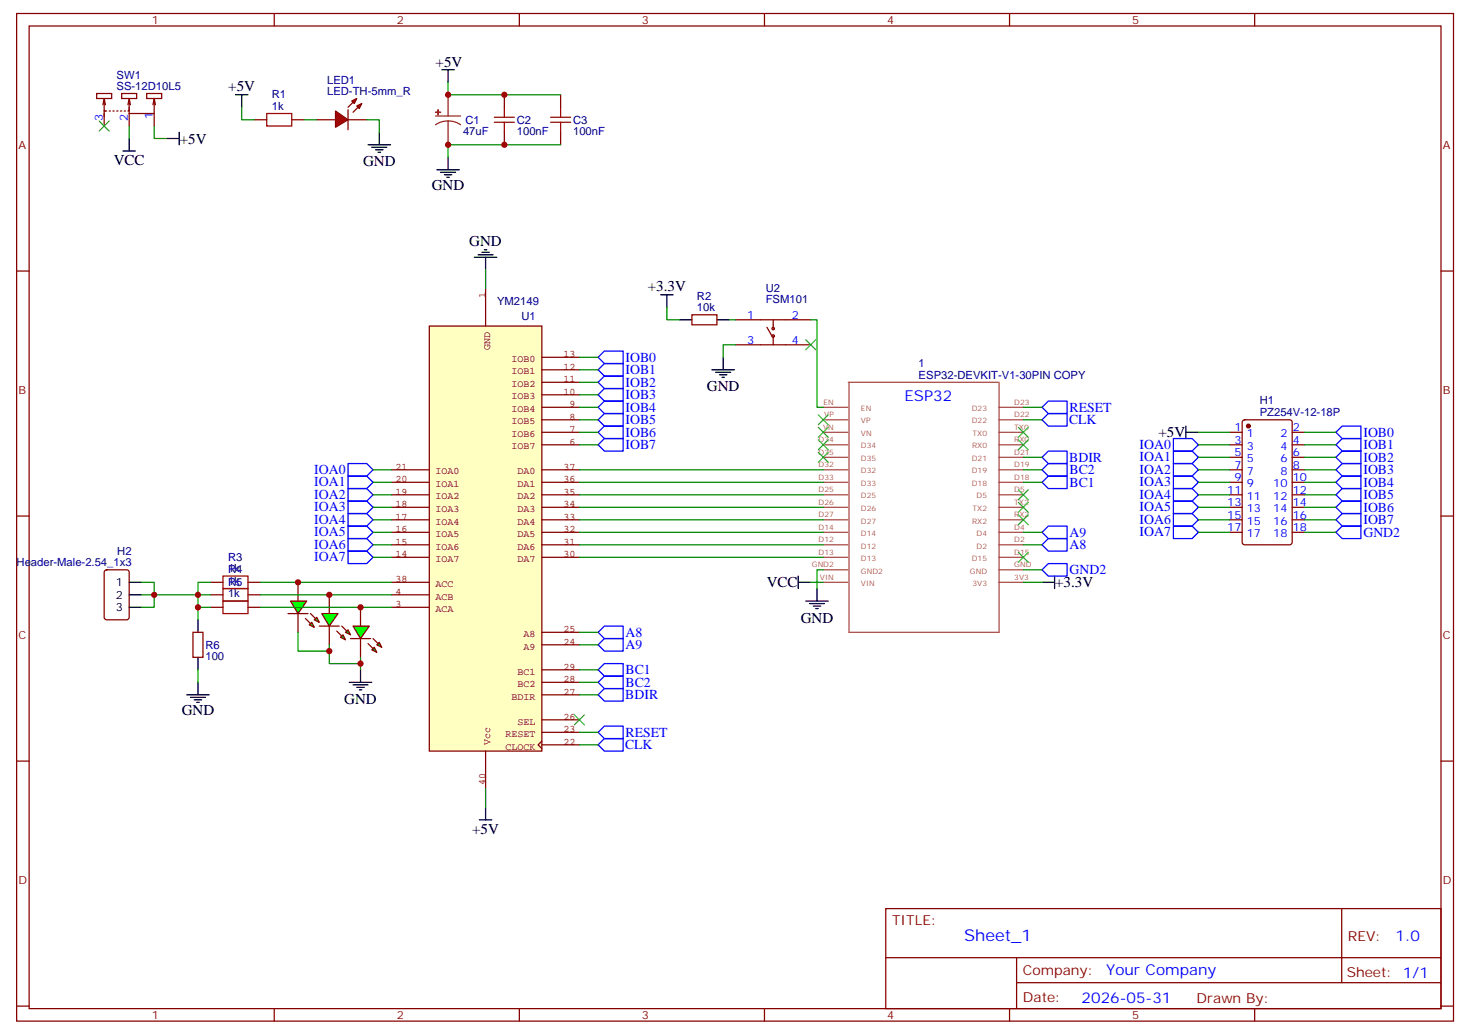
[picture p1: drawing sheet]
<svg xmlns="http://www.w3.org/2000/svg" width="414mm" height="292mm" viewBox="0 0 414 292" stroke-linecap="round" stroke-linejoin="round" font-family="sans-serif">
<g fill="none" stroke="#870000" stroke-width=".35">
<path d="M4.7 3.8h405.3v284.3h-405.3zM8.2 7.3h398.3v277.3h-398.3zM77.4 3.8v3.5M146.5 3.8v3.5M215.7 3.8v3.5M284.8 3.8v3.5M353.9 3.8v3.5M4.7 76.5h3.5M406.5 76.5h3.5M4.7 145.6h3.5M406.5 145.6h3.5M4.7 214.8h3.5"/>
<path d="M406.5 214.8h3.5M249.9 256.4h156.6v28.2h-156.6zM378.5 256.4v20.9M249.9 270.2h156.5M286.8 277.3h119.6M286.8 270.2v14.2M4.7 283.9h3.5M77.4 284.6v3.5M146.5 284.6v3.5M215.7 284.6v3.5M284.8 284.6v3.5M353.9 284.6v3.5"/>
<path d="M406.5 283.9h3.5"/>
</g>
<g fill="none" stroke="#a64a4a" stroke-width=".35">
<path d="M232.2 118.5h7M232.2 114.9h7M239.3 107.9h42.3M239.5 107.9v70.5h42.3v-70.5M281.7 118.5h7M281.7 114.9h7M232.2 139.6h7M232.2 136.1h7M232.2 132.6h7M232.2 129h7M232.2 125.5h7M232.2 122h7"/>
<path d="M281.7 139.6h7M281.7 136.1h7M281.7 132.6h7M281.7 129h7M281.7 125.5h7M281.7 122h7M232.2 157.3h7M232.2 153.7h7M232.2 150.2h7M232.2 146.7h7M232.2 143.2h7M281.7 157.3h7"/>
<path d="M281.7 153.7h7M281.7 150.2h7M281.7 146.7h7M281.7 143.2h7M232.2 164.3h7M232.2 160.8h7M281.7 164.3h7M281.7 160.8h7"/>
</g>
<path d="M121.1 92h31.8v119.9h-31.8z" fill="#ffffc2" stroke="#850000" stroke-width=".35"/>
<g fill="none" stroke="#850000" stroke-width=".35">
<path d="M137 81.4v10.6M152.9 118.5h10.5M152.9 114.9h10.5M152.9 111.4h10.5M152.9 107.9h10.5M152.9 104.4h10.5M152.9 100.8h10.5M110.5 139.6h10.6M110.5 136.1h10.6M110.5 132.6h10.6M152.9 139.6h10.5M152.9 136.1h10.5"/>
<path d="M152.9 132.6h10.5M152.9 125.5h10.5M152.9 122h10.5M110.5 157.3h10.6M110.5 153.7h10.6M110.5 150.2h10.6M110.5 146.7h10.6M110.5 143.2h10.6M152.9 157.3h10.5M152.9 153.7h10.5M152.9 150.2h10.5M152.9 146.7h10.5"/>
<path d="M152.9 143.2h10.5M110.5 171.4h10.6M110.5 167.9h10.6M110.5 164.3h10.6M152.9 178.4h10.5M152.9 196.1h10.5M152.9 192.5h10.5M152.9 189h10.5M152.9 182h10.5M137 211.9v10.6M152.9 209.1l-1.1 1.1 1.1 1M152.9 210.2h10.5"/>
<path d="M152.9 206.7h10.5M152.9 203.1h10.5"/>
</g>
<g fill="none" stroke="#870000" stroke-width=".35">
<path d="M27.3 26.4h4.2v1.4h-4.2zM29 29.6l.4-1.8 .3 1.8M29.4 28.5v2.8h.7M29.4 31.2v4.4M30.8 31.3h.4M31.9 31.3h.3M32.9 31.3h.4M34 31.3h.3M34.3 26.4h4.3v1.4h-4.3zM35 31.3h.4M36.1 29.6l.3-1.8 .4 1.8M36.4 28.5v2.8h-.3"/>
<path d="M36.4 30.3v5.3M41.4 26.4h4.2v1.4h-4.2zM43.5 27.8v4.2h-7.1M43.5 27.8l.4 1.8M43.5 27.8l-.4 1.8M43.5 32v3.6"/>
</g>
<g fill="none" stroke="#000" stroke-width=".35">
<path d="M36.4 39.1v3.5M47 39.1h3.6M50.6 37.3v3.6M34.7 42.6h3.5M133.8 72.6h6.4M134.9 71.9h4.2M135.9 71.2h2.1M136.6 70.5h.7M137 72.6v3.5M225.2 164.3h3.5M225.2 162.6v3.5M227.3 169.6h6.3"/>
<path d="M228.4 170.3h4.2M229.4 171h2.1M230.1 171.7h.7M230.5 166.1v3.5M135.2 231.4h3.5M137 227.8v3.6"/>
</g>
<g fill="none" stroke="#008700" stroke-width=".35">
<path d="M36.4 35.6v3.5M43.5 35.6v3.5h3.5M137 76.1v5.3M288.7 118.5h5.3M288.7 129h5.3M288.7 132.6h5.3M288.7 136.1h5.3M228.7 164.3h3.5M232.2 160.8h-1.7v5.3M163.4 189h5.3M163.4 192.5h5.3M163.4 196.1h5.3"/>
<path d="M163.4 210.2h5.3M137 222.5v5.3"/>
</g>
<path d="M294 118.5l1.7-1.8h5.3v3.5h-5.3zM294 136.1l1.7-1.8h5.3v3.6h-5.3zM294 132.6l1.7-1.8h5.3v3.5h-5.3zM294 129l1.7-1.7h5.3v3.5h-5.3zM168.7 189l1.8-1.7h5.3v3.5h-5.3zM168.7 192.5l1.8-1.7h5.3v3.5h-5.3zM168.7 196.1l1.8-1.8h5.3v3.5h-5.3zM168.7 210.2l1.8-1.8h5.3v3.5h-5.3z" fill="none" stroke="#00f" stroke-width=".35"/>
<path d="M162 201.7l2.9 2.8M164.9 201.7l-2.9 2.8" fill="none" stroke="#3c3" stroke-width=".35"/>
<g fill="#f00" stroke="#870000" stroke-width=".35">
<path d="M94.7 31.3l3.5 2.5-3.5 2.1z"/>
<path d="M98.2 31v5.6z"/>
</g>
<g fill="#870000" stroke="#870000" stroke-width=".35">
<path d="M98.2 30.3l1.4-1.4z"/>
<path d="M99.6 31.7l1.4-1.4z"/>
</g>
<g fill="#f00" stroke="#870000" stroke-width=".35">
<path d="M99.2 28.5l1.4-.7-.7 1.4z"/>
<path d="M100.6 29.9l1.5-.7-.7 1.4z"/>
</g>
<g fill="none" stroke="#870000" stroke-width=".35">
<path d="M71.7 33.8h3.5M82.3 33.8h3.5M89.4 33.8h5.3M98.2 33.8h5.3M142.3 26.7v3.6M142.3 37.3v3.6M158.2 26.7v3.6M158.2 37.3v3.6M195.2 88.8h7v2.9h-7zM207.5 90.2h21.2M207.5 97.3h21.2M216.4 92.4l1.4 2.4"/>
<path d="M218.1 90.2v2.5M218.1 94.8v2.5M29.6 161l.5-.2h5.6l.7 .4v13l-.4 .7h-5.9l-.7-.5v-12.9zM84.1 164.3v5.3M84.1 173.1v5.3"/>
<circle cx="218.1" cy="92.7" r=".35"/>
<circle cx="218.1" cy="94.8" r=".35"/>
</g>
<g fill="none" stroke="#000" stroke-width=".35">
<path d="M124.6 19.7h3.6M126.4 19.7v3.5M66.4 26.7h3.6M68.2 26.7v3.6M107 37.3v3.6M103.8 40.9h6.4M104.9 41.6h4.2M105.9 42.3h2.2M106.6 43h.8M123.2 47.9h6.4M124.3 48.6h4.2M125.3 49.3h2.2"/>
<path d="M126 50h.8M126.4 44.4v3.5M186.4 83.2h3.5M188.1 83.2v3.5M191.7 90.2h3.5M202.2 90.2h3.6M200.8 104.4h6.4M201.9 105.1h4.2M203 105.8h2.1M203.7 106.5h.7M204 100.8v3.6M334.5 122h3.6"/>
<path d="M334.5 120.2v3.6M36.4 164.3h3.6M36.4 171.4h3.6M36.4 167.9h3.6M294 164.3h3.5M297.5 162.6v3.5"/>
</g>
<g fill="none" stroke="#008700" stroke-width=".35">
<path d="M68.2 30.3v3.5h3.5M85.8 33.8h3.6M103.5 33.8h3.5v3.5M126.4 23.2v3.5h31.8M158.2 40.9h-31.8v3.5M188.1 86.7v3.5h3.6M205.8 90.2h1.7M207.5 97.3h-3.5v3.5M228.7 90.2h1.8v24.7h1.7M163.4 132.6h68.8M163.4 136.1h68.8M163.4 139.6h68.8"/>
<path d="M163.4 150.2h68.8M163.4 153.7h68.8M163.4 143.2h68.8M163.4 146.7h68.8M163.4 157.3h68.8M288.7 150.2h5.3M288.7 153.7h5.3M163.4 178.4h5.3M288.7 164.3h5.3M288.7 160.8h5.3M163.4 182h5.3M163.4 206.7h5.3"/>
</g>
<path d="M294 153.7l1.7-1.7h5.3v3.5h-5.3zM294 150.2l1.7-1.8h5.3v3.6h-5.3zM378.6 148.4h5.3v3.6h-5.3l-1.7-1.8zM168.7 178.4l1.8-1.7h5.3v3.5h-5.3zM294 160.8l1.7-1.8h5.3v3.6h-5.3zM168.7 182l1.8-1.8h5.3v3.5h-5.3zM168.7 206.7l1.8-1.8h5.3v3.5h-5.3z" fill="none" stroke="#00f" stroke-width=".35"/>
<path d="M122.9 32.7h7M126.4 34.1l1.9 .3 1.6 .8M126.4 34.1l-1.9 .3-1.6 .8M126.4 26.7v6M126.4 34.1v6.8" fill="none" stroke="#8c2424" stroke-width=".35"/>
<g fill="#8c2424" stroke="#8c2424" stroke-width=".35">
<path d="M122.9 31.7h1.4z"/>
<path d="M123.6 31v1.4z"/>
</g>
<path d="M75.2 32h7.1v3.6h-7.1zM139.5 34.5h5.6M139.5 33.1h5.6M142.3 30.3v2.8M142.3 34.5v2.8M155.3 34.5h5.7M155.3 33.1h5.7M158.2 30.3v2.8M158.2 34.5v2.8" fill="none" stroke="#a10000" stroke-width=".35"/>
<path d="M28 34.1l2.8 2.9M30.8 34.1l-2.8 2.9M227.3 95.9l2.8 2.8M230.1 95.9l-2.8 2.8" fill="none" stroke="#3c3" stroke-width=".35"/>
<g fill="#0f0" stroke="#870000" stroke-width=".35">
<path d="M87.2 176.3l.7-.7 .8 1.4z"/>
<path d="M88.7 174.9l.7-.7 .7 1.4z"/>
</g>
<g fill="#870000" stroke="#870000" stroke-width=".35">
<path d="M86.2 174.6l1.4 1.4z"/>
<path d="M87.6 173.1l1.4 1.5z"/>
</g>
<path d="M81.2 173.1h5.7z" fill="#f00" stroke="#870000" stroke-width=".35"/>
<path d="M82 169.6h4.5l-2.4 3.5z" fill="#0f0" stroke="#870000" stroke-width=".35"/>
<path d="M92.9 167.9v5.2M92.9 176.7v5.3" fill="none" stroke="#870000" stroke-width=".35"/>
<g fill="#0f0" stroke="#870000" stroke-width=".35">
<path d="M96.1 179.8l.7-.7 .7 1.5z"/>
<path d="M97.5 178.4l.7-.7 .7 1.4z"/>
</g>
<g fill="#870000" stroke="#870000" stroke-width=".35">
<path d="M95 178.1l1.4 1.4z"/>
<path d="M96.4 176.7l1.4 1.4z"/>
</g>
<path d="M90.1 176.7h5.6z" fill="#f00" stroke="#870000" stroke-width=".35"/>
<path d="M90.8 173.1h4.6l-2.5 3.6z" fill="#0f0" stroke="#870000" stroke-width=".35"/>
<path d="M101.7 171.4v5.3M101.7 180.2v5.3" fill="none" stroke="#870000" stroke-width=".35"/>
<g fill="#0f0" stroke="#870000" stroke-width=".35">
<path d="M104.9 183.4l.7-.7 .7 1.4z"/>
<path d="M106.3 182l.7-.7 .7 1.4z"/>
</g>
<g fill="#870000" stroke="#870000" stroke-width=".35">
<path d="M103.8 181.6l1.4 1.4z"/>
<path d="M105.2 180.2l1.4 1.4z"/>
</g>
<path d="M98.9 180.2h5.6z" fill="#f00" stroke="#870000" stroke-width=".35"/>
<path d="M99.6 176.7h4.6l-2.5 3.5z" fill="#0f0" stroke="#870000" stroke-width=".35"/>
<path d="M55.8 174.9v3.5M52.7 196.1h6.3M53.7 196.8h4.3M54.8 197.5h2.1M55.5 198.2h.7M55.8 185.5v3.5M55.8 192.5v3.6M98.5 192.5h6.4M99.6 193.3h4.2M100.6 194h2.2M101.4 194.7h.7M101.7 189v3.5" fill="none" stroke="#000" stroke-width=".35"/>
<g fill="none" stroke="#008700" stroke-width=".35">
<path d="M163.4 100.8h5.3M163.4 104.4h5.3M163.4 107.9h5.3M163.4 111.4h5.3M163.4 114.9h5.3M163.4 118.5h5.3M288.7 114.9h5.3M105.2 132.6h5.3M105.2 136.1h5.3M105.2 139.6h5.3M163.4 122h5.3M163.4 125.5h5.3"/>
<path d="M338.1 122h8.8M338.1 125.5h8.8M338.1 132.6h8.8M338.1 136.1h8.8M338.1 139.6h8.8M338.1 129h8.8M368.1 122h8.8M368.1 125.5h8.8M368.1 132.6h8.8M368.1 136.1h8.8M368.1 139.6h8.8M368.1 129h8.8"/>
<path d="M105.2 150.2h5.3M105.2 143.2h5.3M105.2 146.7h5.3M105.2 153.7h5.3M105.2 157.3h5.3M338.1 150.2h8.8M338.1 143.2h8.8M338.1 146.7h8.8M368.1 150.2h8.8M368.1 143.2h8.8M368.1 146.7h8.8M40 164.3h3.5v7.1h-3.5"/>
<path d="M59.4 171.4h-3.6v3.5M59.4 167.9h-3.6v3.5M59.4 164.3h-3.6v3.6h-15.8M73.5 164.3h37M73.5 167.9h37M73.5 171.4h37M84.1 178.4v5.3h8.8M55.8 189v3.5M92.9 182v5.3h8.8M101.7 185.5v3.5"/>
</g>
<path d="M62.9 162.6h7.1v3.5h-7.1zM62.9 166.1h7.1v3.5h-7.1zM62.9 169.6h7.1v3.5h-7.1z" fill="none" stroke="#a10000" stroke-width=".35"/>
<g fill="none" stroke="#870000" stroke-width=".35">
<path d="M350.6 118.7l.5-.2h12.7l.7 .4v34.1l-.4 .7h-13l-.6-.4-.1-34.1zM346.9 122h3.5M346.9 125.5h3.5M346.9 129h3.5M346.9 132.6h3.5M346.9 139.6h3.5M346.9 136.1h3.5M364.5 122h3.6M364.5 125.5h3.6M364.5 129h3.6M364.5 132.6h3.6M364.5 139.6h3.6"/>
<path d="M364.5 136.1h3.6M346.9 150.2h3.5M346.9 146.7h3.5M346.9 143.2h3.5M364.5 150.2h3.6M364.5 146.7h3.6M364.5 143.2h3.6M54.4 178.4h2.9v7.1h-2.9zM59.4 164.3h3.5M59.4 167.9h3.5M59.4 171.4h3.5M70 164.3h3.5"/>
<path d="M70 167.9h3.5M70 171.4h3.5"/>
</g>
<circle cx="352.2" cy="120.2" r=".53" fill="#870000" stroke="#870000" stroke-width=".35"/>
<g fill="none" stroke="#00f" stroke-width=".35">
<path d="M168.7 100.8l1.8-1.7h5.3v3.5h-5.3zM168.7 104.4l1.8-1.8h5.3v3.5h-5.3zM168.7 107.9l1.8-1.8h5.3v3.5h-5.3zM168.7 111.4l1.8-1.8h5.3v3.6h-5.3zM168.7 114.9l1.8-1.7h5.3v3.5h-5.3zM168.7 118.5l1.8-1.8h5.3v3.5h-5.3zM294 114.9l1.7-1.7h5.3v3.5h-5.3zM98.2 130.8h5.3l1.7 1.8-1.7 1.7h-5.3zM98.2 134.3h5.3l1.7 1.8-1.7 1.8h-5.3zM98.2 137.9h5.3l1.7 1.7-1.7 1.8h-5.3zM168.7 122l1.8-1.8h5.3v3.6h-5.3zM168.7 125.5l1.8-1.7h5.3v3.5h-5.3z"/>
<path d="M331 123.8h5.3l1.8 1.7-1.8 1.8h-5.3zM331 127.3h5.3l1.8 1.7-1.8 1.8h-5.3zM331 130.8h5.3l1.8 1.8-1.8 1.7h-5.3zM331 134.3h5.3l1.8 1.8-1.8 1.8h-5.3zM331 137.9h5.3l1.8 1.7-1.8 1.8h-5.3zM376.9 139.6l1.7-1.7h5.3v3.5h-5.3zM376.9 136.1l1.7-1.8h5.3v3.6h-5.3zM376.9 132.6l1.7-1.8h5.3v3.5h-5.3zM376.9 129l1.7-1.7h5.3v3.5h-5.3zM376.9 125.5l1.7-1.7h5.3v3.5h-5.3zM376.9 122l1.7-1.8h5.3v3.6h-5.3zM98.2 141.4h5.3l1.7 1.8-1.7 1.7h-5.3z"/>
<path d="M98.2 144.9h5.3l1.7 1.8-1.7 1.7h-5.3zM98.2 148.4h5.3l1.7 1.8-1.7 1.8h-5.3zM98.2 152h5.3l1.7 1.7-1.7 1.8h-5.3zM98.2 155.5h5.3l1.7 1.8-1.7 1.7h-5.3zM331 141.4h5.3l1.8 1.8-1.8 1.7h-5.3zM331 144.9h5.3l1.8 1.8-1.8 1.7h-5.3zM331 148.4h5.3l1.8 1.8-1.8 1.8h-5.3zM376.9 146.7l1.7-1.8h5.3v3.5h-5.3zM376.9 143.2l1.7-1.8h5.3v3.5h-5.3z"/>
</g>
<g fill="none" stroke="#3c3" stroke-width=".35">
<path d="M230.8 117.1l2.8 2.8M233.6 117.1l-2.8 2.8M230.8 120.6l2.8 2.8M230.8 124.1l2.8 2.8M230.8 127.6l2.8 2.9M233.6 120.6l-2.8 2.8M233.6 124.1l-2.8 2.8M233.6 127.6l-2.8 2.9M287.3 120.6l2.8 2.8M287.3 124.1l2.8 2.8M287.3 138.2l2.8 2.8M290.1 120.6l-2.8 2.8"/>
<path d="M290.1 124.1l-2.8 2.8M290.1 138.2l-2.8 2.8M287.3 141.7l2.8 2.9M287.3 145.3l2.8 2.8M287.3 155.9l2.8 2.8M290.1 141.7l-2.8 2.9M290.1 145.3l-2.8 2.8M290.1 155.9l-2.8 2.8"/>
</g>
<g fill="#c00">
<circle cx="126.4" cy="26.7" r=".88"/>
<circle cx="142.3" cy="26.7" r=".88"/>
<circle cx="126.4" cy="40.9" r=".88"/>
<circle cx="142.3" cy="40.9" r=".88"/>
<circle cx="101.7" cy="187.3" r=".88"/>
<circle cx="92.9" cy="183.7" r=".88"/>
<circle cx="84.1" cy="164.3" r=".88"/>
<circle cx="92.9" cy="167.9" r=".88"/>
<circle cx="101.7" cy="171.4" r=".88"/>
<circle cx="55.8" cy="171.4" r=".88"/>
<circle cx="55.8" cy="167.9" r=".88"/>
<circle cx="43.5" cy="167.9" r=".88"/>
</g>
<text font-size="4.6" fill="#00f" x="272" y="265.4">Sheet_1</text>
<g font-size="4.2">
<text x="122.9" y="19">+5V</text>
<text x="64.4" y="25.7">+5V</text>
<text x="50.7" y="40.5">+5V</text>
<text x="32.1" y="46.6">VCC</text>
<text x="102.4" y="47">GND</text>
<text x="121.8" y="53.6">GND</text>
<text x="132.4" y="69.4">GND</text>
<text x="182.8" y="82.1">+3.3V</text>
<text x="199.4" y="110.4">GND</text>
<text x="326.8" y="123.4">+5V</text>
<text x="216.3" y="165.8">VCC</text>
<text x="297.7" y="165.8">+3.3V</text>
<text x="225.9" y="175.7">GND</text>
<text x="51.3" y="201.7">GND</text>
<text x="97.1" y="198.6">GND</text>
<text x="133.2" y="235.3">+5V</text>
</g>
<g font-size="4.2" fill="#00f">
<text x="255.2" y="113.2">ESP32</text>
<text x="393.7" y="265.7">1.0</text>
<text x="312" y="275.2">Your Company</text>
<text x="305.1" y="283">2026-05-31</text>
</g>
<g font-size="3.9" fill="#00f">
<text x="176.5" y="102.1">IOB0</text>
<text x="176.5" y="105.7">IOB1</text>
<text x="176.5" y="109.2">IOB2</text>
<text x="176.5" y="112.7">IOB3</text>
<text x="176.5" y="116.2">IOB4</text>
<text x="176.5" y="119.8">IOB5</text>
<text x="301.6" y="119.7">CLK</text>
<text x="301.7" y="116.2">RESET</text>
<text x="176.5" y="123.3">IOB6</text>
<text x="384.6" y="123.3">IOB0</text>
<text x="176.5" y="126.8">IOB7</text>
<text x="301.6" y="130.3">BDIR</text>
<text x="321.5" y="126.8">IOA0</text>
<text x="321.5" y="130.2">IOA1</text>
<text x="384.6" y="130.4">IOB2</text>
<text x="384.6" y="126.8">IOB1</text>
<text x="88.7" y="133.8">IOA0</text>
<text x="88.7" y="137.3">IOA1</text>
<text x="301.7" y="137.4">BC1</text>
<text x="301.7" y="133.8">BC2</text>
<text x="321.5" y="133.7">IOA2</text>
<text x="321.5" y="137.3">IOA3</text>
<text x="384.6" y="137.4">IOB4</text>
<text x="384.6" y="133.9">IOB3</text>
<text x="88.7" y="140.8">IOA2</text>
<text x="321.5" y="140.8">IOA4</text>
<text x="384.6" y="140.9">IOB5</text>
<text x="88.7" y="144.3">IOA3</text>
<text x="88.7" y="147.8">IOA4</text>
<text x="321.5" y="144.3">IOA5</text>
<text x="321.5" y="147.8">IOA6</text>
<text x="384.6" y="148">IOB7</text>
<text x="384.6" y="144.5">IOB6</text>
<text x="88.7" y="151.4">IOA5</text>
<text x="88.7" y="154.9">IOA6</text>
<text x="301.7" y="155">A8</text>
<text x="301.7" y="151.5">A9</text>
<text x="321.5" y="151.4">IOA7</text>
<text x="384.6" y="151.5">GND2</text>
<text x="88.7" y="158.4">IOA7</text>
<text x="301.7" y="162.1">GND2</text>
<text x="176.5" y="179.7">A8</text>
<text x="176.5" y="183.3">A9</text>
<text x="176.5" y="190.3">BC1</text>
<text x="176.4" y="197.3">BDIR</text>
<text x="176.5" y="193.8">BC2</text>
<text x="176.5" y="207.9">RESET</text>
<text x="176.3" y="211.4">CLK</text>
</g>
<g font-size="3.9" fill="#800">
<text x="251.6" y="261">TITLE:</text>
<text x="380.3" y="265.7">REV:</text>
<text x="288.5" y="275.2">Company:</text>
<text x="379.9" y="275.8">Sheet: 1/1</text>
<text x="288.5" y="282.9">Date:</text>
<text x="337.6" y="282.9">Drawn By:</text>
</g>
<g font-size="3.2" fill="#800">
<text x="42.8" y="6.8">1</text>
<text x="111.9" y="6.8">2</text>
<text x="181.1" y="6.8">3</text>
<text x="250.2" y="6.8">4</text>
<text x="319.4" y="6.8">5</text>
<text x="5.2" y="41.9">A</text>
<text x="407" y="41.9">A</text>
<text x="5.2" y="111.1">B</text>
<text x="407" y="111.1">B</text>
<text x="5.2" y="180.2">C</text>
<text x="407" y="180.2">C</text>
<text x="5.2" y="249.3">D</text>
<text x="407" y="249.3">D</text>
<text x="42.8" y="287.6">1</text>
<text x="111.9" y="287.6">2</text>
<text x="181.1" y="287.6">3</text>
<text x="250.2" y="287.6">4</text>
<text x="319.4" y="287.6">5</text>
</g>
<g font-size="3.2" fill="#000080">
<text x="32.9" y="22.2">SW1</text>
<text x="92.3" y="23.8">LED1</text>
<text x="32.9" y="25.3">SS-12D10L5</text>
<text x="76.7" y="27.8">R1</text>
<text x="92.3" y="26.7">LED-TH-5mm_R</text>
<text x="76.7" y="31">1k</text>
<text x="131.3" y="35.1">C1</text>
<text x="145.8" y="35">C2</text>
<text x="161.7" y="35">C3</text>
<text x="130.6" y="38.2">47uF</text>
<text x="145.8" y="38.1">100nF</text>
<text x="161.7" y="38.1">100nF</text>
<text x="216" y="82.4">U2</text>
<text x="140.2" y="86.1">YM2149</text>
<text x="196.6" y="87.8">10k</text>
<text x="196.6" y="84.6">R2</text>
<text x="216" y="85.6">FSM101</text>
<text x="147.1" y="90.2">U1</text>
<text x="259.2" y="106.8">ESP32-DEVKIT-V1-30PIN COPY</text>
<text x="259.2" y="103.6">1</text>
<text x="355.4" y="117.3">PZ254V-12-18P</text>
<text x="355.4" y="114.1">H1</text>
<text x="4.7" y="159.7">Header-Male-2.54_1x3</text>
<text x="33.1" y="156.6">H2</text>
<text x="64.3" y="161.5">1k</text>
<text x="64.3" y="158.3">R3</text>
<text x="64.3" y="161.8">R4</text>
<text x="64.3" y="165">1k</text>
<text x="64.3" y="165.3">R5</text>
<text x="64.3" y="168.6">1k</text>
<text x="58" y="183.1">R6</text>
<text x="58" y="186.3">100</text>
</g>
<g font-size="3.2" fill="#00f">
<text x="29" y="34" transform="rotate(-90 29 34)">3</text>
<text x="36.1" y="34" transform="rotate(-90 36.1 34)">2</text>
<text x="43.1" y="33.7" transform="rotate(-90 43.1 33.7)">1</text>
<text x="210.8" y="89.9">1</text>
<text x="223.4" y="89.9">2</text>
<text x="210.8" y="96.9">3</text>
<text x="223.4" y="96.9">4</text>
<text x="348.2" y="121.6">1</text>
<text x="348.2" y="125.2">3</text>
<text x="351.7" y="123.4">1</text>
<text x="361.2" y="123.4">2</text>
<text x="364.7" y="125.2">4</text>
<text x="364.7" y="121.6">2</text>
<text x="348.2" y="128.7">5</text>
<text x="351.7" y="126.9">3</text>
<text x="351.7" y="130.5">5</text>
<text x="361.2" y="130.5">6</text>
<text x="361.2" y="126.9">4</text>
<text x="364.7" y="128.7">6</text>
<text x="348.2" y="132.2">7</text>
<text x="348.2" y="135.7">9</text>
<text x="351.7" y="134">7</text>
<text x="351.7" y="137.5">9</text>
<text x="359.2" y="137.5">10</text>
<text x="361.2" y="134">8</text>
<text x="364.7" y="135.7">10</text>
<text x="364.7" y="132.2">8</text>
<text x="346.2" y="139.3">11</text>
<text x="346.2" y="142.8">13</text>
<text x="351.7" y="141">11</text>
<text x="359.2" y="141">12</text>
<text x="364.7" y="142.8">14</text>
<text x="364.7" y="139.3">12</text>
<text x="346.2" y="146.3">15</text>
<text x="346.2" y="149.9">17</text>
<text x="351.7" y="144.6">13</text>
<text x="351.7" y="148.1">15</text>
<text x="359.2" y="148.1">16</text>
<text x="359.2" y="144.6">14</text>
<text x="364.7" y="149.9">18</text>
<text x="364.7" y="146.3">16</text>
<text x="351.7" y="151.6">17</text>
<text x="359.2" y="151.6">18</text>
</g>
<g font-size="3.2">
<text x="32.7" y="165.4">1</text>
<text x="32.7" y="172.4">3</text>
<text x="32.7" y="168.9">2</text>
</g>
<g font-size="2.8" fill="#840000">
<text x="136.9" y="84.2" transform="rotate(-90 136.9 84.2)">1</text>
<text x="138.3" y="98.8" transform="rotate(-90 138.3 98.8)">GND</text>
<text x="159" y="100.8">13</text>
<text x="144.3" y="105.7">IOB1</text>
<text x="144.3" y="102.1">IOB0</text>
<text x="159" y="107.8">11</text>
<text x="159" y="104.3">12</text>
<text x="144.3" y="112.7">IOB3</text>
<text x="144.3" y="109.2">IOB2</text>
<text x="159" y="111.4">10</text>
<text x="144.3" y="119.8">IOB5</text>
<text x="144.3" y="116.3">IOB4</text>
<text x="160.7" y="118.4">8</text>
<text x="160.7" y="114.9">9</text>
<text x="144.3" y="123.3">IOB6</text>
<text x="160.7" y="125.5">6</text>
<text x="160.7" y="122">7</text>
<text x="144.3" y="126.8">IOB7</text>
<text x="111.6" y="136.1">20</text>
<text x="111.6" y="132.5">21</text>
<text x="122.9" y="137.4">IOA1</text>
<text x="122.9" y="133.9">IOA0</text>
<text x="146" y="137.4">DA1</text>
<text x="146" y="133.9">DA0</text>
<text x="159" y="136.1">36</text>
<text x="159" y="132.5">37</text>
<text x="111.6" y="143.1">18</text>
<text x="111.6" y="139.6">19</text>
<text x="122.9" y="141">IOA2</text>
<text x="146" y="141">DA2</text>
<text x="159" y="143.1">34</text>
<text x="159" y="139.6">35</text>
<text x="111.6" y="146.6">17</text>
<text x="122.9" y="148">IOA4</text>
<text x="122.9" y="144.5">IOA3</text>
<text x="146" y="148">DA4</text>
<text x="146" y="144.5">DA3</text>
<text x="159" y="146.6">33</text>
<text x="111.6" y="153.7">15</text>
<text x="111.6" y="150.2">16</text>
<text x="122.9" y="155.1">IOA6</text>
<text x="122.9" y="151.5">IOA5</text>
<text x="146" y="155.1">DA6</text>
<text x="146" y="151.5">DA5</text>
<text x="159" y="153.7">31</text>
<text x="159" y="150.2">32</text>
<text x="111.6" y="157.2">14</text>
<text x="122.9" y="158.6">IOA7</text>
<text x="146" y="158.6">DA7</text>
<text x="159" y="157.2">30</text>
<text x="111.6" y="167.8">4</text>
<text x="111.6" y="164.3">38</text>
<text x="122.9" y="165.6">ACC</text>
<text x="111.6" y="171.3">3</text>
<text x="122.9" y="172.7">ACA</text>
<text x="122.9" y="169.2">ACB</text>
<text x="147.7" y="179.8">A8</text>
<text x="159" y="178.4">25</text>
<text x="147.7" y="183.3">A9</text>
<text x="159" y="181.9">24</text>
<text x="146" y="190.3">BC1</text>
<text x="159" y="189">29</text>
<text x="144.3" y="197.4">BDIR</text>
<text x="146" y="193.9">BC2</text>
<text x="159" y="196">27</text>
<text x="159" y="192.5">28</text>
<text x="159" y="203.1">26</text>
<text x="142.6" y="208">RESET</text>
<text x="146" y="204.5">SEL</text>
<text x="159" y="206.6">23</text>
<text x="138.3" y="210.2" transform="rotate(-90 138.3 210.2)">Vcc</text>
<text x="142.6" y="211.5">CLOCK</text>
<text x="159" y="210.1">22</text>
<text x="136.9" y="221.5" transform="rotate(-90 136.9 221.5)">40</text>
</g>
<g font-size="2.1" fill="#a54b4b">
<text x="232.3" y="114.2">EN</text>
<text x="232.5" y="117.8">VP</text>
<text x="242.9" y="119.5">VP</text>
<text x="242.9" y="116">EN</text>
<text x="274.2" y="119.5">D22</text>
<text x="274.2" y="116">D23</text>
<text x="286.1" y="117.8">D22</text>
<text x="286.1" y="114.2">D23</text>
<text x="230.9" y="124.8">D34</text>
<text x="232.2" y="121.3">VN</text>
<text x="242.9" y="123">VN</text>
<text x="274.4" y="123">TX0</text>
<text x="286.1" y="124.8">RX0</text>
<text x="286.1" y="121.3">TX0</text>
<text x="230.9" y="131.9">D32</text>
<text x="230.9" y="128.4">D35</text>
<text x="242.9" y="130.1">D35</text>
<text x="242.9" y="126.6">D34</text>
<text x="274.2" y="130.1">D21</text>
<text x="274.2" y="126.6">RX0</text>
<text x="286.1" y="131.9">D19</text>
<text x="286.1" y="128.4">D21</text>
<text x="230.9" y="135.4">D33</text>
<text x="242.9" y="137.1">D33</text>
<text x="242.9" y="133.6">D32</text>
<text x="274.2" y="137.1">D18</text>
<text x="274.2" y="133.6">D19</text>
<text x="286.1" y="135.4">D18</text>
<text x="230.9" y="142.5">D26</text>
<text x="230.9" y="138.9">D25</text>
<text x="242.9" y="140.7">D25</text>
<text x="275.5" y="140.7">D5</text>
<text x="286.1" y="142.5">TX2</text>
<text x="286.1" y="138.9">D5</text>
<text x="230.9" y="149.5">D14</text>
<text x="230.9" y="146">D27</text>
<text x="242.9" y="147.7">D27</text>
<text x="242.9" y="144.2">D26</text>
<text x="274.2" y="147.7">RX2</text>
<text x="274.4" y="144.2">TX2</text>
<text x="286.1" y="149.5">D4</text>
<text x="286.1" y="146">RX2</text>
<text x="230.9" y="153">D12</text>
<text x="242.9" y="154.8">D12</text>
<text x="242.9" y="151.3">D14</text>
<text x="275.5" y="154.8">D2</text>
<text x="275.5" y="151.3">D4</text>
<text x="286.1" y="153">D2</text>
<text x="229" y="160.1">GND2</text>
<text x="230.9" y="156.6">D13</text>
<text x="242.9" y="161.8">GND2</text>
<text x="242.9" y="158.3">D13</text>
<text x="273.6" y="161.8">GND</text>
<text x="274.2" y="158.3">D15</text>
<text x="286.1" y="160.1">GND</text>
<text x="286.1" y="156.6">D15</text>
<text x="231.3" y="163.6">VIN</text>
<text x="242.9" y="165.4">VIN</text>
<text x="274.4" y="165.4">3V3</text>
<text x="286.1" y="163.6">3V3</text>
</g>
</svg>
